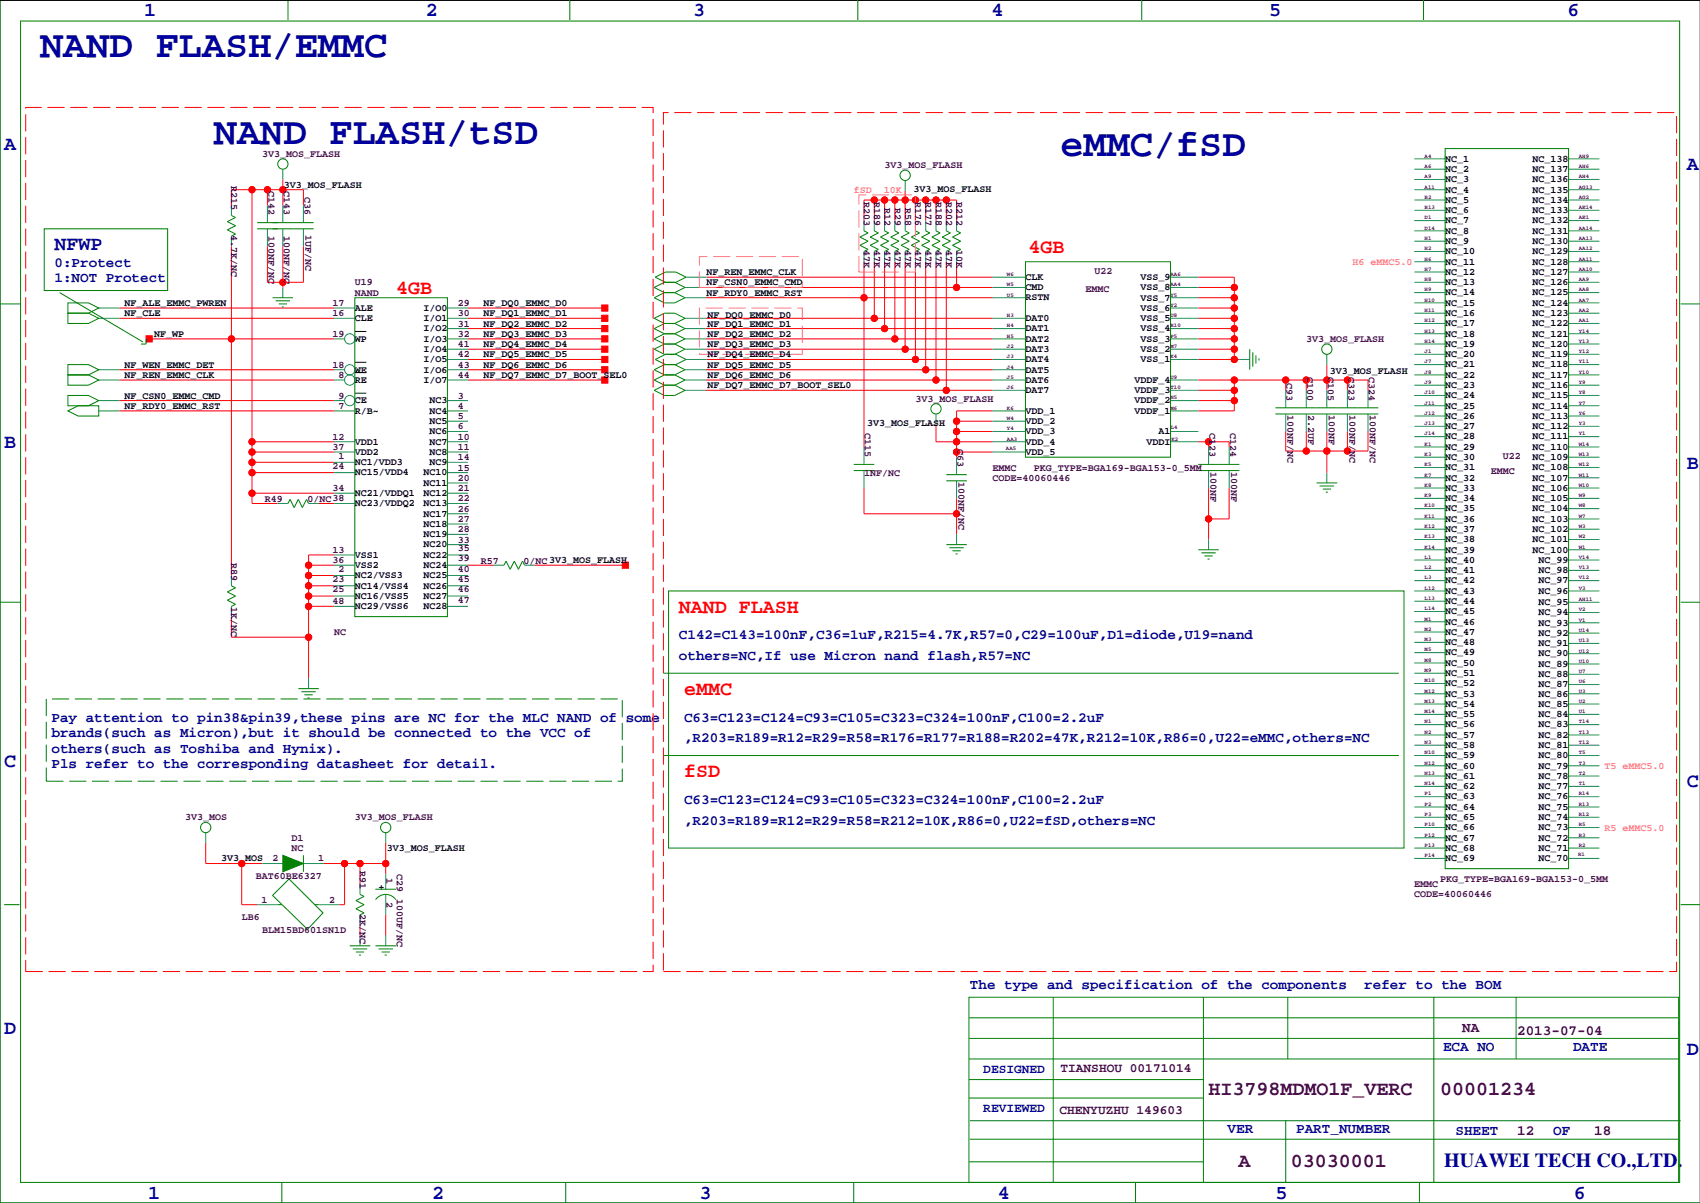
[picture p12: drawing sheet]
<svg xmlns="http://www.w3.org/2000/svg" width="420mm" height="297mm" viewBox="0 0 420 297" stroke-linecap="round" stroke-linejoin="round" font-family="sans-serif">
<path d="M419.9 .1h-419.9v296.9h419.9M87.6 97.1h2.9M87.6 92h2.9M87.6 89.5h2.9M87.6 81.8h2.9" fill="none" stroke="#000" stroke-width=".25"/>
<g fill="none" stroke="#f00" stroke-width=".25">
<path d="M57.1 50.7v-3.9h17.8v3.9M62.2 46.8v77.5h6.4M66 46.8v3.9M69.8 44.3v6.4M213.4 54.5v-5.1h22.8v5.1M215.9 49.4v5.1M218.4 49.4v5.1M221 49.4v5.1M223.5 47.1v7.4M226.1 49.4v5.1M228.6 49.4v5.1M231.1 49.4v5.1"/>
<path d="M233.7 49.4v5.1M29.5 78.6h53M29.5 76.1h53M57.1 60.8v81.3M66 60.8v8.9h8.9v-8.9M69.8 60.8v10.2M115.6 78.6h33.8M115.6 76.1h33.8M174.2 78.6h70.9M174.2 73.5h70.9M174.2 71h70.9M174.5 68.4h70.6"/>
<path d="M213.4 64.6v45.7M215.9 64.6v14M218.4 64.6v16.5M221 64.6v19.1M223.5 64.6v21.6M226.1 64.6v24.2M228.6 64.6v26.7M231.1 64.6v29.2M233.7 64.6v31.8M236.2 64.6v6.4M295.9 78.6h8.9M295.9 76.1h8.9"/>
<path d="M295.9 68.4h8.9v20.4M295.9 73.5h8.9M295.9 71h8.9M29.5 98.9h53M29.5 93.8h53M29.5 91.3h53M36.8 83.7h45.7M115.6 93.8h33.8M115.6 91.3h33.8M115.6 81.1h33.8M115.6 88.8h33.8M115.6 86.2h33.8"/>
<path d="M115.6 83.7h33.8M174.2 93.8h70.9M174.2 91.3h70.9M174.2 96.4h70.9M174.2 81.1h70.9M174.2 86.2h70.9M174.2 83.7h70.9M174.5 88.8h70.6M295.9 98.9h8.9M295.9 93.8h41.9v2.6M295.9 96.4h8.9M295.9 81.1h8.9"/>
<path d="M295.9 88.8h10.2M295.9 86.2h8.9M295.9 83.7h8.9M304.8 93.8v7.7h-8.9M317.5 93.8v2.6M322.6 93.8v2.6M327.7 90v6.4M332.7 93.8v2.6M29.5 101.5h53M62.2 109.1h20.3M62.2 111.6h20.3M62.2 116.7h20.3"/>
<path d="M62.2 114.2h20.3M231.1 104.8v4.3h14M236.2 104h8.9M236.2 106.5h8.9M236.2 111.6h8.9M245.1 101.5h-8.9v11.4M295.9 109.1h7.6v1.2M298.4 109.1v1.2M317.5 106.5v4.9h20.3v-4.9M322.6 106.5v4.9M327.7 106.5v10.2M332.7 106.5v4.9"/>
<path d="M62.2 121.8h20.3M76.2 139.6h6.3M78.7 124.3h3.8M82.5 137h-6.3v30.5M115.6 139.6h6.3M132.1 139.6h22.3M213.4 120.5v6.4h22.8M236.2 123v8.9M298.4 120.5v12.7M303.5 120.5v7.6h-5.1M57.1 152.3v5h19.1M76.2 142.1h6.3"/>
<path d="M76.2 144.6h6.3M76.2 147.2h6.3M76.2 149.7h6.3M50.8 208.1v5.1h14M59.7 213.2v10.2h3.8M80 213.2h15.2M85.1 213.2v10.2h-1.3M88.9 213.2v5.1M95.2 208.1v7.7M88.9 228.5v2.5M95.2 225.9v5.1"/>
<circle cx="62.2" cy="46.8" r=".76"/>
<circle cx="66" cy="46.8" r=".76"/>
<circle cx="69.9" cy="46.8" r=".76"/>
<circle cx="215.9" cy="49.4" r=".76"/>
<circle cx="218.4" cy="49.4" r=".76"/>
<circle cx="221" cy="49.4" r=".76"/>
<circle cx="223.5" cy="49.4" r=".76"/>
<circle cx="226.1" cy="49.4" r=".76"/>
<circle cx="228.6" cy="49.4" r=".76"/>
<circle cx="231.1" cy="49.4" r=".76"/>
<circle cx="233.7" cy="49.4" r=".76"/>
<circle cx="69.9" cy="69.7" r=".76"/>
<circle cx="213.4" cy="73.5" r=".76"/>
<circle cx="215.9" cy="78.6" r=".76"/>
<circle cx="236.2" cy="71" r=".76"/>
<circle cx="304.8" cy="71" r=".76"/>
<circle cx="304.8" cy="78.6" r=".76"/>
<circle cx="304.8" cy="73.5" r=".76"/>
<circle cx="304.8" cy="76.1" r=".76"/>
<circle cx="57.2" cy="83.7" r=".76"/>
<circle cx="218.4" cy="81.1" r=".76"/>
<circle cx="221" cy="83.7" r=".76"/>
<circle cx="223.5" cy="86.2" r=".76"/>
<circle cx="226.1" cy="88.8" r=".76"/>
<circle cx="228.6" cy="91.3" r=".76"/>
<circle cx="231.1" cy="93.8" r=".76"/>
<circle cx="233.7" cy="96.4" r=".76"/>
<circle cx="304.8" cy="83.7" r=".76"/>
<circle cx="304.8" cy="96.4" r=".76"/>
<circle cx="304.8" cy="86.2" r=".76"/>
<circle cx="304.8" cy="98.9" r=".76"/>
<circle cx="304.8" cy="88.8" r=".76"/>
<circle cx="304.8" cy="93.8" r=".76"/>
<circle cx="304.8" cy="81.1" r=".76"/>
<circle cx="317.5" cy="93.8" r=".76"/>
<circle cx="322.6" cy="93.8" r=".76"/>
<circle cx="327.7" cy="93.8" r=".76"/>
<circle cx="332.7" cy="93.8" r=".76"/>
<circle cx="62.2" cy="109.1" r=".76"/>
<circle cx="62.2" cy="111.6" r=".76"/>
<circle cx="62.2" cy="114.2" r=".76"/>
<circle cx="62.2" cy="116.7" r=".76"/>
<circle cx="236.2" cy="109.1" r=".76"/>
<circle cx="236.2" cy="104" r=".76"/>
<circle cx="236.2" cy="111.6" r=".76"/>
<circle cx="236.2" cy="106.5" r=".76"/>
<circle cx="298.5" cy="109.1" r=".76"/>
<circle cx="322.6" cy="111.4" r=".76"/>
<circle cx="327.7" cy="111.4" r=".76"/>
<circle cx="332.7" cy="111.4" r=".76"/>
<circle cx="62.2" cy="121.8" r=".76"/>
<circle cx="76.2" cy="139.6" r=".76"/>
<circle cx="236.2" cy="126.9" r=".76"/>
<circle cx="298.5" cy="128.1" r=".76"/>
<circle cx="76.2" cy="149.7" r=".76"/>
<circle cx="76.2" cy="157.3" r=".76"/>
<circle cx="76.2" cy="144.6" r=".76"/>
<circle cx="76.2" cy="147.2" r=".76"/>
<circle cx="76.2" cy="142.1" r=".76"/>
<circle cx="59.7" cy="213.2" r=".76"/>
<circle cx="85.1" cy="213.2" r=".76"/>
<circle cx="88.9" cy="213.2" r=".76"/>
<circle cx="95.3" cy="213.2" r=".76"/>
</g>
<g fill="#f00" stroke="#f00" stroke-width=".25">
<path d="M153.7 138.8h1.5v1.5h-1.5z" fill-rule="evenodd"/>
<path d="M148.6 75.3h1.5v1.5h-1.5z" fill-rule="evenodd"/>
<path d="M148.6 77.8h1.5v1.6h-1.5z" fill-rule="evenodd"/>
<path d="M148.6 80.4h1.5v1.5h-1.5z" fill-rule="evenodd"/>
<path d="M148.6 82.9h1.5v1.5h-1.5z" fill-rule="evenodd"/>
<path d="M148.6 85.5h1.5v1.5h-1.5z" fill-rule="evenodd"/>
<path d="M148.6 88h1.5v1.5h-1.5z" fill-rule="evenodd"/>
<path d="M36.1 82.9h1.5v1.5h-1.5z" fill-rule="evenodd"/>
<path d="M148.6 90.5h1.5v1.6h-1.5z" fill-rule="evenodd"/>
<path d="M148.6 93.1h1.5v1.5h-1.5z" fill-rule="evenodd"/>
<circle cx="76.2" cy="139.6" r=".76"/>
<circle cx="76.2" cy="142.1" r=".76"/>
<circle cx="76.2" cy="144.6" r=".76"/>
<circle cx="76.2" cy="147.2" r=".76"/>
<circle cx="76.2" cy="157.3" r=".76"/>
<circle cx="76.2" cy="149.7" r=".76"/>
<circle cx="298.5" cy="128.1" r=".76"/>
<circle cx="304.8" cy="98.9" r=".76"/>
<circle cx="304.8" cy="96.4" r=".76"/>
<circle cx="304.8" cy="93.8" r=".76"/>
<circle cx="317.5" cy="93.8" r=".76"/>
<circle cx="322.6" cy="93.8" r=".76"/>
<circle cx="327.7" cy="93.8" r=".76"/>
<circle cx="332.7" cy="93.8" r=".76"/>
<circle cx="298.5" cy="109.1" r=".76"/>
<circle cx="304.8" cy="71" r=".76"/>
<circle cx="304.8" cy="73.5" r=".76"/>
<circle cx="304.8" cy="76.1" r=".76"/>
<circle cx="304.8" cy="78.6" r=".76"/>
<circle cx="304.8" cy="81.1" r=".76"/>
<circle cx="304.8" cy="88.8" r=".76"/>
<circle cx="304.8" cy="86.2" r=".76"/>
<circle cx="304.8" cy="83.7" r=".76"/>
<circle cx="236.2" cy="71" r=".76"/>
<circle cx="236.2" cy="104" r=".76"/>
<circle cx="236.2" cy="106.5" r=".76"/>
<circle cx="236.2" cy="109.1" r=".76"/>
<circle cx="236.2" cy="111.6" r=".76"/>
<circle cx="233.7" cy="49.4" r=".76"/>
<circle cx="231.1" cy="49.4" r=".76"/>
<circle cx="228.6" cy="49.4" r=".76"/>
<circle cx="226.1" cy="49.4" r=".76"/>
<circle cx="215.9" cy="49.4" r=".76"/>
<circle cx="218.4" cy="49.4" r=".76"/>
<circle cx="221" cy="49.4" r=".76"/>
<circle cx="223.5" cy="49.4" r=".76"/>
<circle cx="221" cy="83.7" r=".76"/>
<circle cx="228.6" cy="91.3" r=".76"/>
<circle cx="223.5" cy="86.2" r=".76"/>
<circle cx="226.1" cy="88.8" r=".76"/>
<circle cx="215.9" cy="78.6" r=".76"/>
<circle cx="213.4" cy="73.5" r=".76"/>
<circle cx="69.9" cy="69.7" r=".76"/>
<circle cx="231.1" cy="93.8" r=".76"/>
<circle cx="236.2" cy="126.9" r=".76"/>
<circle cx="59.7" cy="213.2" r=".76"/>
<circle cx="95.3" cy="213.2" r=".76"/>
<circle cx="85.1" cy="213.2" r=".76"/>
<circle cx="88.9" cy="213.2" r=".76"/>
<circle cx="57.2" cy="83.7" r=".76"/>
<circle cx="69.9" cy="46.8" r=".76"/>
<circle cx="66" cy="46.8" r=".76"/>
<circle cx="62.2" cy="46.8" r=".76"/>
<circle cx="62.2" cy="109.1" r=".76"/>
<circle cx="62.2" cy="111.6" r=".76"/>
<circle cx="62.2" cy="114.2" r=".76"/>
<circle cx="62.2" cy="116.7" r=".76"/>
<circle cx="62.2" cy="121.8" r=".76"/>
<circle cx="218.4" cy="81.1" r=".76"/>
<circle cx="332.7" cy="111.4" r=".76"/>
<circle cx="327.7" cy="111.4" r=".76"/>
<circle cx="322.6" cy="111.4" r=".76"/>
<circle cx="233.7" cy="96.4" r=".76"/>
</g>
<g fill="none" stroke="#008080" stroke-width=".25">
<path d="M349.2 39.2h7.7M387.3 39.2h7.7M57.1 50.7v2.5M57.1 58.3v2.5M66 50.7v4.3M66 56.5v4.3M69.8 41.8v2.5M69.8 50.7v4.3M69.8 56.5v4.3M74.9 50.7v4.3M74.9 56.5v4.3M213.4 54.5v2.5"/>
<path d="M215.9 54.5v2.5M218.4 54.5v2.5M221 54.5v2.5M223.5 44.6v2.5M223.5 54.5v2.5M226.1 54.5v2.5M228.6 54.5v2.5M231.1 54.5v2.5M233.7 54.5v2.5M236.2 54.5v2.5M349.2 41.8h7.7M349.2 44.3h7.7"/>
<path d="M349.2 46.8h7.7M349.2 49.4h7.7M349.2 51.9h7.7M349.2 54.5h7.7M349.2 57h7.7M349.2 59.5h7.7M387.3 41.8h7.7M387.3 44.3h7.7M387.3 46.8h7.7M387.3 49.4h7.7M387.3 51.9h7.7M387.3 54.5h7.7"/>
<path d="M387.3 57h7.7M387.3 59.5h7.7M24.4 78.6h5.1M24.4 76.1h5.1M69.8 71v2.5M82.5 78.6h5.1M82.5 76.1h5.1M110.5 78.6h5.1M110.5 76.1h5.1M169.2 73.5h5M169.2 71h5M169.2 78.6h5"/>
<path d="M169.4 68.4h5.1M213.4 62.1v2.5M215.9 62.1v2.5M218.4 62.1v2.5M221 62.1v2.5M223.5 62.1v2.5M226.1 62.1v2.5M228.6 62.1v2.5M231.1 62.1v2.5M233.7 62.1v2.5M236.2 62.1v2.5M245.1 73.5h8.1"/>
<path d="M245.1 71h8.1M245.1 68.4h8.1M245.1 78.6h8.1M289.1 73.5h6.8M289.1 71h6.8M289.1 68.4h6.8M289.1 78.6h6.8M289.1 76.1h6.8M349.2 62.1h7.7M349.2 64.6h7.7M349.2 67.2h7.7M349.2 69.7h7.7"/>
<path d="M349.2 72.2h7.7M349.2 74.8h7.7M349.2 77.3h7.7M349.2 79.9h7.7M387.3 62.1h7.7M387.3 64.6h7.7M387.3 67.2h7.7M387.3 69.7h7.7M387.3 72.2h7.7M387.3 74.8h7.7M387.3 77.3h7.7M387.3 79.9h7.7"/>
<path d="M24.4 93.8h5.1M24.4 91.3h5.1M24.4 98.9h5.1M82.5 93.8h2.6M82.5 91.3h2.6M82.5 83.7h2.6M82.5 98.9h2.6M110.5 93.8h5.1M110.5 88.8h5.1M110.5 91.3h5.1M110.5 86.2h5.1M110.5 83.7h5.1"/>
<path d="M110.5 81.1h5.1M110.5 98.9h5.1M169.2 96.4h5M169.2 93.8h5M169.2 91.3h5M169.2 86.2h5M169.2 83.7h5M169.2 81.1h5M169.4 88.8h5.1M245.1 96.4h8.1M245.1 93.8h8.1M245.1 88.8h8.1"/>
<path d="M245.1 91.3h8.1M245.1 86.2h8.1M245.1 83.7h8.1M245.1 81.1h8.1M289.1 96.4h6.8M289.1 93.8h6.8M289.1 88.8h6.8M289.1 86.2h6.8M289.1 83.7h6.8M289.1 81.1h6.8M289.1 98.9h6.8M306.1 88.8h2.5"/>
<path d="M317.5 96.4v4.3M322.6 96.4v4.3M327.7 87.5v2.5M327.7 96.4v4.3M332.7 96.4v4.3M337.8 96.4v4.3M349.2 82.4h7.7M349.2 84.9h7.7M349.2 87.5h7.7M349.2 90h7.7M349.2 92.6h7.7M349.2 95.1h7.7"/>
<path d="M349.2 97.6h7.7M387.3 82.4h7.7M387.3 84.9h7.7M387.3 87.5h7.7M387.3 90h7.7M387.3 92.6h7.7M387.3 95.1h7.7M387.3 97.6h7.7M24.4 101.5h5.1M82.5 101.5h5.1M82.5 111.6h5.1M82.5 109.1h5.1"/>
<path d="M82.5 116.7h5.1M82.5 114.2h5.1M110.5 101.5h5.1M110.5 111.6h5.1M110.5 109.1h5.1M110.5 119.2h5.1M110.5 116.7h5.1M110.5 114.2h5.1M110.5 106.5h5.1M110.5 104h5.1M213.4 110.3v4.4M213.4 116.2v4.3"/>
<path d="M231.1 102.2v2.6M236.2 112.9v4.3M236.2 118.7v4.3M245.1 101.5h8.1M245.1 111.6h8.1M245.1 109.1h8.1M245.1 106.5h8.1M245.1 104h8.1M289.1 101.5h6.8M289.1 109.1h6.8M289.1 106.5h6.8M298.4 110.3v4.4"/>
<path d="M298.4 116.2v4.3M303.5 110.3v4.4M303.5 116.2v4.3M317.5 102.2v4.3M322.6 102.2v4.3M327.7 102.2v4.3M327.7 116.7v2.5M332.7 102.2v4.3M337.8 102.2v4.3M349.2 100.2h7.7M349.2 102.7h7.7M349.2 105.3h7.7"/>
<path d="M349.2 107.8h7.7M349.2 110.3h7.7M349.2 112.9h7.7M349.2 115.4h7.7M349.2 118h7.7M387.3 100.2h7.7M387.3 102.7h7.7M387.3 105.3h7.7M387.3 107.8h7.7M387.3 110.3h7.7M387.3 112.9h7.7M387.3 115.4h7.7"/>
<path d="M387.3 118h7.7M68.6 124.3h2.5M76.2 124.3h2.5M82.5 124.3h5.1M82.5 139.6h5.1M82.5 137h5.1M82.5 121.8h5.1M110.5 124.3h5.1M110.5 139.6h5.1M110.5 137h5.1M110.5 134.5h5.1M110.5 131.9h5.1"/>
<path d="M110.5 129.4h5.1M110.5 126.9h5.1M110.5 121.8h5.1M121.9 139.6h2.6M129.5 139.6h2.6M236.2 131.9v2.6M298.4 133.2v2.5M349.2 120.5h7.7M349.2 123h7.7M349.2 125.6h7.7M349.2 128.1h7.7M349.2 130.7h7.7"/>
<path d="M349.2 133.2h7.7M349.2 135.7h7.7M349.2 138.3h7.7M387.3 120.5h7.7M387.3 123h7.7M387.3 125.6h7.7M387.3 128.1h7.7M387.3 130.7h7.7M387.3 133.2h7.7M387.3 135.7h7.7M387.3 138.3h7.7M57.1 142.1v2.5"/>
<path d="M57.1 149.7v2.6M82.5 149.7h5.1M82.5 144.6h5.1M82.5 147.2h5.1M82.5 142.1h5.1M110.5 149.7h5.1M110.5 144.6h5.1M110.5 147.2h5.1M110.5 142.1h5.1M349.2 140.8h7.7M349.2 143.4h7.7M349.2 145.9h7.7"/>
<path d="M349.2 148.4h7.7M349.2 151h7.7M349.2 153.5h7.7M349.2 156.1h7.7M349.2 158.6h7.7M387.3 140.8h7.7M387.3 143.4h7.7M387.3 145.9h7.7M387.3 158.9h7.7M387.3 156.3h7.7M387.3 153.8h7.7M387.3 151.2h7.7"/>
<path d="M387.3 148.7h7.7M76.2 167.5v2.5M349.2 161.1h7.7M349.2 163.7h7.7M349.2 166.2h7.7M349.2 168.8h7.7M349.2 171.3h7.7M349.2 173.8h7.7M349.2 176.4h7.7M349.2 178.9h7.7M387.3 171.3h7.7M387.3 173.8h7.7"/>
<path d="M387.3 176.4h7.7M387.3 178.9h7.7M387.3 169h7.7M387.3 166.5h7.7M387.3 163.9h7.7M387.3 161.4h7.7M349.2 181.5h7.7M349.2 184h7.7M349.2 186.5h7.7M349.2 189.1h7.7M349.2 191.6h7.7M349.2 194.2h7.7"/>
<path d="M349.2 196.7h7.7M349.2 199.2h7.7M387.3 181.5h7.7M387.3 184h7.7M387.3 186.5h7.7M387.3 189.1h7.7M387.3 191.6h7.7M387.3 194.2h7.7M387.3 196.7h7.7M387.3 199.2h7.7M50.8 205.6v2.5M64.8 213.2h5"/>
<path d="M74.9 213.2h5.1M88.9 218.3v2.5M95.2 205.6v2.5M95.2 215.8v3.8M349.2 201.8h7.7M349.2 204.3h7.7M349.2 206.9h7.7M349.2 209.4h7.7M349.2 211.9h7.7M387.3 201.8h7.7M387.3 204.3h7.7M387.3 206.9h7.7"/>
<path d="M387.3 209.4h7.7M387.3 211.9h7.7M63.5 223.4h5.1M78.7 223.4h5.1M88.9 225.9v2.6M88.9 231v2.5M95.2 220.8v5.1M95.2 231v2.5"/>
<circle cx="86.4" cy="98.9" r="1.27"/>
<circle cx="86.4" cy="83.7" r="1.27"/>
<circle cx="86.4" cy="91.3" r="1.27"/>
<circle cx="86.4" cy="93.8" r="1.27"/>
</g>
<g fill="none" stroke="#008000" stroke-width=".25">
<path d="M0 -.1v297.1h419.9M71.1 0v4.9M140.7 0v4.9M211.8 0v4.9M281.9 0v4.9M351.5 0v4.9M5.1 5.2h409.7v286.8h-409.7zM356.9 36.7h30.4v177.8h-30.4zM10.9 56.5h30.5v15.2h-30.5zM57.1 53.2l1.1 .5-2.1 1 2.1 1-2.1 1.1 2.1 1-1.1 .5M63.5 55h14M63.5 56.5h14"/>
<path d="M213.4 57l1 .5-2.1 1 2.1 1-2.1 1.1 2.1 1-1 .5M215.9 57l1 .5-2 1 2 1-2 1.1 2 1-1 .5M218.4 57l1.1 .5-2.1 1 2.1 1-2.1 1.1 2.1 1-1.1 .5M221 57l1 .5-2 1 2 1-2 1.1 2 1-1 .5M223.5 57l1 .5-2 1 2 1-2 1.1 2 1-1 .5M226.1 57l1 .5-2.1 1 2.1 1-2.1 1.1 2.1 1-1 .5M228.6 57l1 .5-2 1 2 1-2 1.1 2 1-1 .5M231.1 57l1.1 .5-2.1 1 2.1 1-2.1 1.1 2.1 1-1.1 .5M233.7 57l1 .5-2 1 2 1-2 1.1 2 1-1 .5M236.2 57l1 .5-2 1 2 1-2 1.1 2 1-1 .5M0 75h5.1M14.7 72.2l20.6 12.2"/>
<path d="M16.8 74.8h5l2.6 1.3-2.6 1.2h-5zM16.8 77.3h5l2.6 1.3-2.6 1.3h-5zM67.3 73.5h5.1M68.1 74.3h3.5M68.8 75h2.1M69.6 75.8h.5M87.6 73.5h22.9v78.8h-22.9zM164.1 72.2l-2.6 1.3 2.6 1.3h2.5l2.6-1.3-2.6-1.3M164.1 72.2h2.5M164.1 79.9l-2.6 1.2 2.6 1.3M164.1 79.9h2.5M164.1 79.9l-2.6-1.3 2.6-1.3h2.5l2.6 1.3-2.6 1.3"/>
<path d="M164.3 69.7l-2.5-1.3 2.5-1.2h2.6l2.5 1.2-2.5 1.3h-2.8l-2.6 1.3 2.6 1.2M166.6 69.7l2.6 1.3-2.6 1.2M166.6 79.9l2.6 1.2-2.6 1.3M253.2 64.6h35.9v48.3h-35.9zM415 75h4.9M16.8 90h5l2.6 1.3-2.6 1.3h-5zM16.8 92.6h5l2.6 1.2-2.6 1.3h-5zM16.8 97.6h5l2.6 1.3-2.6 1.3h-5zM36.1 83.7v1.2h-1.3M164.1 95.1l-2.6 1.3 2.6 1.2h2.5l2.6-1.2-2.6-1.3M164.1 95.1h2.5M164.1 92.6l-2.6 1.2 2.6 1.3"/>
<path d="M164.1 92.6h2.5M164.1 84.9l-2.6 1.3 2.6 1.3h2.8l2.5 1.3-2.5 1.2h-2.8l-2.6 1.3 2.6 1.3M164.1 84.9h2.5M164.1 82.4l-2.6 1.3 2.6 1.2M164.1 82.4h2.5M164.3 87.5l-2.5 1.3 2.5 1.2M166.6 92.6l2.6 1.2-2.6 1.3M166.6 90l2.6 1.3-2.6 1.3M166.6 84.9l2.6 1.3-2.6 1.3M166.6 82.4l2.6 1.3-2.6 1.2M308.6 86.2v5.1M309.4 87v3.5"/>
<path d="M310.1 87.7v2.1M310.9 88.5v.5M16.8 101.5l2.5-1.3h5.1v2.5h-5.1zM210.8 114.7h5.1M210.8 116.2h5.1M233.7 117.2h5.1M233.7 118.7h5.1M295.9 114.7h10.2M295.9 116.2h10.2M315 100.7h25.4M315 102.2h25.4M325.1 119.2h5.1"/>
<path d="M71.1 124.3l.5-1 1 2 1.1-2 1 2 1-2 .5 1M124.5 139.6l.5-1.1 1 2.1 1-2.1 1 2.1 1-2.1 .5 1.1M233.7 134.5h5.1M234.4 135.2h3.6M235.2 136h2M236 136.8h.5M295.9 135.7h5.1M296.7 136.5h3.5M297.4 137.3h2.1M298.2 138h.5M325.9 120h3.5M326.6 120.8h2.1"/>
<path d="M327.4 121.5h.5M0 148.7h5.1M57.1 144.6l1.1 .5-2.1 1.1 2.1 1-2.1 1 2.1 1-1.1 .5M165.1 145.9h181.6v63.5h-181.6zM415 148.7h4.9M73.7 170h5M74.4 170.8h3.6M75.2 171.6h2M75.9 172.3h.6M163.8 166.2h181.6M163.8 186.5h181.6M71.4 217l8.4 8.4-3.9 4.1-8.6-8.4z"/>
<path d="M74.9 211.2v4.1M92.7 219.6h5.1M1 223.4h3.8M68.6 223.4h1M77.7 223.4h1M86.4 233.5h5M87.1 234.3h3.6M87.9 235.1h2M88.6 235.8h.6M88.9 220.8l1 .5-2 1.1 2 1-2 1 2 1-1 .5M92.7 233.5h5.1M92.8 222.1a3 3 0 0 1 4.9 0"/>
<path d="M93.5 234.3h3.5M94.2 235.1h2.1M95 235.8h.5M415 223.4h4.9M239.3 246.2h175.2v45.8h-175.2zM239.3 251.3h175.2M239.3 256.4h175.2M260.1 246.2v45.8M297.2 246.2v45.8M318 246.2v15.3M354.1 246.2v45.8M374.4 246.2v15.3"/>
<path d="M239.3 266.6h57.9M239.3 261.5h175.2M239.3 271.1h57.9M239.5 276.7h175.5M317.5 276.7v15.3M69.6 292v5M139.7 292v5M210.8 292v5M239.3 286.9h57.9M239.5 281.3h175M280.4 292v5M350.5 292v5"/>
<path d="M383.5 287.4h.1"/>
<circle cx="69.8" cy="40.5" r="1.27"/>
<circle cx="223.5" cy="43.3" r="1.27"/>
<circle cx="327.7" cy="86.2" r="1.27"/>
<circle cx="231.1" cy="101" r="1.27"/>
<circle cx="50.8" cy="204.3" r="1.27"/>
<circle cx="95.2" cy="204.3" r="1.27"/>
</g>
<path d="M69.8 211.2l5.1 2-5.1 2.1z" fill-rule="evenodd" fill="#008000" stroke="#008000" stroke-width=".25"/>
<path d="M212.1 48.1h14v19.1h-14zM172.7 63.4h25.4v7.6h-25.4zM172.7 76.1h25.4v11.4h-25.4z" fill="none" stroke="#f0f" stroke-width=".25" stroke-dasharray="4.2 1.4" stroke-linecap="butt"/>
<path d="M11.4 172.6h142.3v20.3h-142.3z" fill="none" stroke="#008000" stroke-width=".25" stroke-dasharray="4.2 1.4" stroke-linecap="butt"/>
<path d="M6.3 26.5h155v213.4h-155zM163.8 27.8h250.2v212.1h-250.2z" fill="none" stroke="#f00" stroke-width=".25" stroke-dasharray="4.2 1.4" stroke-linecap="butt"/>
<g font-size="9.5" fill="#0000a0">
<text x="9.9" y="14.2">NAND FLASH/EMMC</text>
<text x="52.8" y="35.5">NAND FLASH/tSD</text>
<text x="261.9" y="38.6">eMMC/fSD</text>
</g>
<g font-size="4.9" fill="#0000a0">
<text x="35.6" y="3.9">1</text>
<text x="105.2" y="3.9">2</text>
<text x="171.2" y="3.9">3</text>
<text x="244.9" y="3.9">4</text>
<text x="313.4" y="3.9">5</text>
<text x="387.1" y="3.9">6</text>
<text x="1" y="36.9">A</text>
<text x="416.6" y="42">A</text>
<text x="13.5" y="61.8">NFWP</text>
<text x="1" y="110.6">B</text>
<text x="416.6" y="115.7">B</text>
<text x="1" y="189.3">C</text>
<text x="416.6" y="194.4">C</text>
<text x="1" y="255.4">D</text>
<text x="416.6" y="260.5">D</text>
<text x="356.6" y="288">HUAWEI TECH CO.,LTD.</text>
<text x="36.6" y="296">1</text>
<text x="106.7" y="296">2</text>
<text x="172.7" y="296">3</text>
<text x="246.4" y="296">4</text>
<text x="315" y="296">5</text>
<text x="388.6" y="296">6</text>
</g>
<g font-size="4.9" fill="#f00">
<text x="254" y="62.3">4GB</text>
<text x="97.8" y="72.5">4GB</text>
<text x="167.6" y="151.2">NAND FLASH</text>
<text x="168.9" y="171.6">eMMC</text>
<text x="168.9" y="191.9">fSD</text>
</g>
<g font-size="4.9" fill="#400040">
<text x="298.5" y="270.5">HI3798MDMO1F_VERC</text>
<text x="355.6" y="270.5">00001234</text>
<text x="305.9" y="288.3">A</text>
<text x="318.8" y="288.3">03030001</text>
</g>
<g font-size="3.5" fill="#0000a0">
<text x="13.5" y="65.9">0:Protect</text>
<text x="13.5" y="69.7">1:NOT Protect</text>
<text x="167.6" y="157.9">C142=C143=100nF,C36=1uF,R215=4.7K,R57=0,C29=100uF,D1=diode,U19=nand</text>
<text x="167.6" y="163">others=NC,If use Micron nand flash,R57=NC</text>
<text x="12.7" y="178.2">Pay attention to pin38&amp;pin39,these pins are NC for the MLC NAND of some</text>
<text x="168.9" y="178.2">C63=C123=C124=C93=C105=C323=C324=100nF,C100=2.2uF</text>
<text x="12.7" y="185.8">others(such as Toshiba and Hynix).</text>
<text x="12.7" y="182">brands(such as Micron),but it should be connected to the VCC of</text>
<text x="168.9" y="183.3">,R203=R189=R12=R29=R58=R176=R177=R188=R202=47K,R212=10K,R86=0,U22=eMMC,others=NC</text>
<text x="12.7" y="189.6">Pls refer to the corresponding datasheet for detail.</text>
<text x="168.9" y="198.5">C63=C123=C124=C93=C105=C323=C324=100nF,C100=2.2uF</text>
<text x="168.9" y="203.6">,R203=R189=R12=R29=R58=R212=10K,R86=0,U22=fSD,others=NC</text>
<text x="239.5" y="244.2">The type and specification of the components</text>
<text x="336.9" y="244.2">refer to the BOM</text>
<text x="356.4" y="259.4">ECA NO</text>
<text x="388.5" y="259.4">DATE</text>
<text x="303.1" y="279.7">VER</text>
<text x="320.1" y="279.7">PART_NUMBER</text>
<text x="359.4" y="280.3">SHEET</text>
<text x="383.5" y="280.3">OF</text>
</g>
<g font-size="3.5" fill="#400040">
<text x="361.1" y="254.9">NA</text>
<text x="374.6" y="255.7">2013-07-04</text>
<text x="374.6" y="280.3">12</text>
<text x="393.7" y="280.3">18</text>
</g>
<g font-size="3.2" fill="#0000a0">
<text x="242.8" y="264.9">DESIGNED</text>
<text x="242.8" y="274.5">REVIEWED</text>
</g>
<g font-size="3.2" fill="#400040">
<text x="261.9" y="264.7">TIANSHOU 00171014</text>
<text x="261.6" y="275.1">CHENYUZHU 149603</text>
</g>
<g font-size="2.5" fill="#400040">
<text x="64.8" y="38.7">3V3_MOS_FLASH</text>
<text x="218.4" y="41.5">3V3_MOS_FLASH</text>
<text x="57.1" y="46" transform="rotate(90 57.1 46)">R215</text>
<text x="66.3" y="47.3" transform="rotate(90 66.3 47.3)">C142</text>
<text x="70.1" y="47.3" transform="rotate(90 70.1 47.3)">C143</text>
<text x="75.2" y="48.8" transform="rotate(90 75.2 48.8)">C36</text>
<text x="213.3" y="49.8" transform="rotate(90 213.3 49.8)">R203</text>
<text x="215.9" y="49.8" transform="rotate(90 215.9 49.8)">R189</text>
<text x="218.4" y="51.3" transform="rotate(90 218.4 51.3)">R12</text>
<text x="221" y="51.3" transform="rotate(90 221 51.3)">R29</text>
<text x="223.5" y="51.3" transform="rotate(90 223.5 51.3)">R58</text>
<text x="226" y="49.8" transform="rotate(90 226 49.8)">R176</text>
<text x="228.6" y="49.8" transform="rotate(90 228.6 49.8)">R177</text>
<text x="231.1" y="49.8" transform="rotate(90 231.1 49.8)">R188</text>
<text x="233.7" y="49.8" transform="rotate(90 233.7 49.8)">R202</text>
<text x="236.2" y="49.8" transform="rotate(90 236.2 49.8)">R212</text>
<text x="57.1" y="58" transform="rotate(90 57.1 58)">4.7K/NC</text>
<text x="66.3" y="58.3" transform="rotate(90 66.3 58.3)">100NF/NC</text>
<text x="70.1" y="58.3" transform="rotate(90 70.1 58.3)">100NF/NC</text>
<text x="75.4" y="58" transform="rotate(90 75.4 58)">1UF/NC</text>
<text x="213.3" y="61.8" transform="rotate(90 213.3 61.8)">47K</text>
<text x="215.9" y="61.8" transform="rotate(90 215.9 61.8)">47K</text>
<text x="218.4" y="61.8" transform="rotate(90 218.4 61.8)">47K</text>
<text x="221" y="61.8" transform="rotate(90 221 61.8)">47K</text>
<text x="223.5" y="61.8" transform="rotate(90 223.5 61.8)">47K</text>
<text x="226" y="61.8" transform="rotate(90 226 61.8)">47K</text>
<text x="228.6" y="61.8" transform="rotate(90 228.6 61.8)">47K</text>
<text x="231.1" y="61.8" transform="rotate(90 231.1 61.8)">47K</text>
<text x="233.7" y="61.8" transform="rotate(90 233.7 61.8)">47K</text>
<text x="236.2" y="61.8" transform="rotate(90 236.2 61.8)">10K</text>
<text x="87.6" y="70.5">U19</text>
<text x="270.3" y="67.7">U22</text>
<text x="82.1" y="75.6">17</text>
<text x="87.6" y="73">NAND</text>
<text x="113" y="75.6">29</text>
<text x="268.1" y="72.2">EMMC</text>
<text x="82.1" y="78.1">16</text>
<text x="82.1" y="83.2">19</text>
<text x="113" y="83.2">32</text>
<text x="113" y="80.6">31</text>
<text x="113" y="78.1">30</text>
<text x="113" y="88.3">42</text>
<text x="113" y="85.7">41</text>
<text x="322.6" y="84.4">3V3_MOS_FLASH</text>
<text x="82.1" y="90.8">18</text>
<text x="83.6" y="93.3">8</text>
<text x="113" y="93.3">44</text>
<text x="113" y="90.8">43</text>
<text x="317.7" y="94.5" transform="rotate(90 317.7 94.5)">C93</text>
<text x="322.8" y="93" transform="rotate(90 322.8 93)">C100</text>
<text x="327.9" y="93" transform="rotate(90 327.9 93)">C105</text>
<text x="333" y="93" transform="rotate(90 333 93)">C323</text>
<text x="338" y="93" transform="rotate(90 338 93)">C324</text>
<text x="83.6" y="101">7</text>
<text x="83.6" y="98.4">9</text>
<text x="113" y="101">4</text>
<text x="113" y="98.4">3</text>
<text x="226.1" y="99.2">3V3_MOS_FLASH</text>
<text x="113" y="106">6</text>
<text x="113" y="103.5">5</text>
<text x="213.6" y="107" transform="rotate(90 213.6 107)">C115</text>
<text x="298.7" y="107" transform="rotate(90 298.7 107)">C123</text>
<text x="303.8" y="107" transform="rotate(90 303.8 107)">C124</text>
<text x="318" y="102.5" transform="rotate(90 318 102.5)">100NF/NC</text>
<text x="323.1" y="102.5" transform="rotate(90 323.1 102.5)">2.2UF</text>
<text x="328.1" y="102.5" transform="rotate(90 328.1 102.5)">100NF</text>
<text x="333.2" y="102.5" transform="rotate(90 333.2 102.5)">100NF/NC</text>
<text x="338.3" y="102.5" transform="rotate(90 338.3 102.5)">100NF/NC</text>
<text x="82.1" y="111.1">37</text>
<text x="82.1" y="108.6">12</text>
<text x="83.6" y="113.2">1</text>
<text x="113" y="113.7">14</text>
<text x="113" y="111.1">11</text>
<text x="113" y="108.6">10</text>
<text x="236.4" y="111" transform="rotate(90 236.4 111)">C63</text>
<text x="371.1" y="113.4">U22</text>
<text x="82.1" y="115.8">24</text>
<text x="113" y="118.7">20</text>
<text x="113" y="116.2">15</text>
<text x="213.4" y="117.5">1NF/NC</text>
<text x="236.7" y="119" transform="rotate(90 236.7 119)">100NF/NC</text>
<text x="245.1" y="118.7">CODE=40060446</text>
<text x="245.1" y="116.2">EMMC</text>
<text x="255.3" y="116.2">PKG_TYPE=BGA169-BGA153-0_5MM</text>
<text x="298.9" y="116.4" transform="rotate(90 298.9 116.4)">100NF</text>
<text x="304" y="116.4" transform="rotate(90 304 116.4)">100NF</text>
<text x="368.1" y="117.1">EMMC</text>
<text x="65.4" y="124.1">R49</text>
<text x="75.9" y="124.1">0/NC38</text>
<text x="82.1" y="121.3">34</text>
<text x="113" y="123.8">22</text>
<text x="113" y="121.3">21</text>
<text x="113" y="131.4">28</text>
<text x="113" y="128.9">27</text>
<text x="113" y="126.4">26</text>
<text x="82.1" y="136.5">13</text>
<text x="113" y="134">33</text>
<text x="113" y="136.1">35</text>
<text x="57.1" y="138.9" transform="rotate(90 57.1 138.9)">R89</text>
<text x="82.1" y="139.1">36</text>
<text x="82.1" y="143.7">23</text>
<text x="83.6" y="141.2">2</text>
<text x="113" y="138.6">39</text>
<text x="113" y="141.2">40</text>
<text x="113" y="143.7">45</text>
<text x="118.7" y="139.3">R57</text>
<text x="129.3" y="139.3">0/NC 3V3_MOS_FLASH</text>
<text x="57.1" y="150" transform="rotate(90 57.1 150)">1K/NC</text>
<text x="82.1" y="149.2">48</text>
<text x="82.1" y="146.3">25</text>
<text x="113" y="146.3">46</text>
<text x="113" y="148.8">47</text>
<text x="82.5" y="156.8">NC</text>
<text x="45.7" y="202.6">3V3_MOS</text>
<text x="87.6" y="202.6">3V3_MOS_FLASH</text>
<text x="72" y="207.6">D1</text>
<text x="67.3" y="212.7">2</text>
<text x="72" y="210.2">NC</text>
<text x="78.5" y="212.7">1</text>
<text x="88.9" y="215.1" transform="rotate(90 88.9 215.1)">R91</text>
<text x="98" y="215.8" transform="rotate(90 98 215.8)">C29</text>
<text x="63.2" y="217">BAT60BE6327</text>
<text x="95.5" y="216.8" transform="rotate(90 95.5 216.8)">1</text>
<text x="98" y="221.9" transform="rotate(90 98 221.9)">100UF/NC</text>
<text x="349.3" y="221.6">CODE=40060446</text>
<text x="349.3" y="219.1">EMMC</text>
<text x="355.6" y="217.8">PKG_TYPE=BGA169-BGA153-0_5MM</text>
<text x="59.7" y="227.2">LB6</text>
<text x="64.6" y="222.9">1</text>
<text x="81.3" y="222.9">2</text>
<text x="88.9" y="225.7" transform="rotate(90 88.9 225.7)">2K/NC</text>
<text x="95.5" y="222.6" transform="rotate(90 95.5 222.6)">2</text>
<text x="64.8" y="230.5">BLM15BD601SN1D</text>
</g>
<g font-size="2.5">
<text x="356.9" y="39.9">NC_1</text>
<text x="378.5" y="39.9">NC_138</text>
<text x="70.1" y="46.3">3V3_MOS_FLASH</text>
<text x="225.6" y="47.4">3V3_MOS_FLASH</text>
<text x="356.9" y="42.5">NC_2</text>
<text x="356.9" y="45">NC_3</text>
<text x="356.9" y="47.5">NC_4</text>
<text x="378.5" y="47.5">NC_135</text>
<text x="378.5" y="45">NC_136</text>
<text x="378.5" y="42.5">NC_137</text>
<text x="356.9" y="50.1">NC_5</text>
<text x="356.9" y="52.6">NC_6</text>
<text x="378.5" y="52.6">NC_133</text>
<text x="378.5" y="50.1">NC_134</text>
<text x="356.9" y="55.2">NC_7</text>
<text x="356.9" y="57.7">NC_8</text>
<text x="378.5" y="57.7">NC_131</text>
<text x="378.5" y="55.2">NC_132</text>
<text x="356.9" y="60.2">NC_9</text>
<text x="356.9" y="62.8">NC_10</text>
<text x="356.9" y="65.3">NC_11</text>
<text x="378.5" y="65.3">NC_128</text>
<text x="378.5" y="62.8">NC_129</text>
<text x="378.5" y="60.2">NC_130</text>
<text x="174.5" y="67.9">NF_REN_EMMC_CLK</text>
<text x="174.5" y="70.5">NF_CSN0_EMMC_CMD</text>
<text x="253.2" y="69.1">CLK</text>
<text x="253.2" y="71.7">CMD</text>
<text x="281.6" y="71.7">VSS_8</text>
<text x="281.6" y="69.1">VSS_9</text>
<text x="356.9" y="67.9">NC_12</text>
<text x="356.9" y="70.4">NC_13</text>
<text x="378.5" y="70.4">NC_126</text>
<text x="378.5" y="67.9">NC_127</text>
<text x="30.7" y="75.6">NF_ALE_EMMC_PWREN</text>
<text x="87.6" y="76.8">ALE</text>
<text x="104.6" y="76.8">I/O0</text>
<text x="119.4" y="75.6">NF_DQ0_EMMC_D0</text>
<text x="174.5" y="73">NF_RDY0_EMMC_RST</text>
<text x="253.2" y="74">RSTN</text>
<text x="281.6" y="76.8">VSS_6</text>
<text x="281.6" y="74.2">VSS_7</text>
<text x="356.9" y="72.9">NC_14</text>
<text x="356.9" y="75.5">NC_15</text>
<text x="378.5" y="75.5">NC_124</text>
<text x="378.5" y="72.9">NC_125</text>
<text x="30.7" y="78.1">NF_CLE</text>
<text x="38.1" y="83.2">NF_WP</text>
<text x="87.6" y="79.3">CLE</text>
<text x="104.6" y="81.8">I/O2</text>
<text x="104.6" y="79.3">I/O1</text>
<text x="119.4" y="83.2">NF_DQ3_EMMC_D3</text>
<text x="119.4" y="80.6">NF_DQ2_EMMC_D2</text>
<text x="119.4" y="78.1">NF_DQ1_EMMC_D1</text>
<text x="174.8" y="80.6">NF_DQ1_EMMC_D1</text>
<text x="174.8" y="78.6">NF_DQ0_EMMC_D0</text>
<text x="174.8" y="83.2">NF_DQ2_EMMC_D2</text>
<text x="253.2" y="79.3">DAT0</text>
<text x="253.2" y="81.8">DAT1</text>
<text x="281.6" y="81.8">VSS_4</text>
<text x="281.6" y="79.3">VSS_5</text>
<text x="356.9" y="78">NC_16</text>
<text x="356.9" y="80.6">NC_17</text>
<text x="356.9" y="83.1">NC_18</text>
<text x="378.5" y="83.1">NC_121</text>
<text x="378.5" y="80.6">NC_122</text>
<text x="378.5" y="78">NC_123</text>
<text x="87.6" y="84.4">WP</text>
<text x="104.6" y="89.5">I/O5</text>
<text x="104.6" y="86.9">I/O4</text>
<text x="104.6" y="84.4">I/O3</text>
<text x="119.4" y="88.3">NF_DQ5_EMMC_D5</text>
<text x="119.4" y="85.7">NF_DQ4_EMMC_D4</text>
<text x="174.8" y="88.3">NF_DQ4_EMMC_D4</text>
<text x="174.8" y="85.7">NF_DQ3_EMMC_D3</text>
<text x="253.2" y="84.4">DAT2</text>
<text x="253.2" y="86.9">DAT3</text>
<text x="253.2" y="89.5">DAT4</text>
<text x="281.6" y="86.9">VSS_2</text>
<text x="281.6" y="84.4">VSS_3</text>
<text x="281.6" y="89.5">VSS_1</text>
<text x="356.9" y="85.6">NC_19</text>
<text x="356.9" y="88.2">NC_20</text>
<text x="378.5" y="88.2">NC_119</text>
<text x="378.5" y="85.6">NC_120</text>
<text x="30.7" y="90.8">NF_WEN_EMMC_DET</text>
<text x="30.7" y="93.3">NF_REN_EMMC_CLK</text>
<text x="87.6" y="94.5">RE</text>
<text x="87.6" y="92">WE</text>
<text x="104.6" y="94.5">I/O7</text>
<text x="104.6" y="92">I/O6</text>
<text x="119.4" y="93.3">NF_DQ7_EMMC_D7_BOOT_SEL0</text>
<text x="119.4" y="90.8">NF_DQ6_EMMC_D6</text>
<text x="174.8" y="95.9">NF_DQ7_EMMC_D7_BOOT_SEL0</text>
<text x="174.8" y="93.3">NF_DQ6_EMMC_D6</text>
<text x="174.8" y="90.8">NF_DQ5_EMMC_D5</text>
<text x="253.2" y="92">DAT5</text>
<text x="253.2" y="94.5">DAT6</text>
<text x="280.2" y="94.5">VDDF_4</text>
<text x="328.4" y="92.3">3V3_MOS_FLASH</text>
<text x="356.9" y="90.7">NC_21</text>
<text x="356.9" y="93.3">NC_22</text>
<text x="356.9" y="95.8">NC_23</text>
<text x="378.5" y="95.8">NC_116</text>
<text x="378.5" y="93.3">NC_117</text>
<text x="378.5" y="90.7">NC_118</text>
<text x="30.7" y="98.4">NF_CSN0_EMMC_CMD</text>
<text x="30.7" y="101">NF_RDY0_EMMC_RST</text>
<text x="87.6" y="99.6">CE</text>
<text x="106" y="99.6">NC3</text>
<text x="253.2" y="97.1">DAT7</text>
<text x="280.2" y="99.6">VDDF_2</text>
<text x="280.2" y="97.1">VDDF_3</text>
<text x="356.9" y="98.3">NC_24</text>
<text x="356.9" y="100.9">NC_25</text>
<text x="378.5" y="100.9">NC_114</text>
<text x="378.5" y="98.3">NC_115</text>
<text x="87.6" y="102.2">R/B~</text>
<text x="106" y="107.2">NC6</text>
<text x="106" y="104.7">NC5</text>
<text x="106" y="102.2">NC4</text>
<text x="214.1" y="105.3">3V3_MOS_FLASH</text>
<text x="253.2" y="107.2">VDD_3</text>
<text x="253.2" y="104.7">VDD_2</text>
<text x="253.2" y="102.2">VDD_1</text>
<text x="280.2" y="102.2">VDDF_1</text>
<text x="286.1" y="107.2">A1</text>
<text x="356.9" y="103.4">NC_26</text>
<text x="356.9" y="106">NC_27</text>
<text x="378.5" y="106">NC_112</text>
<text x="378.5" y="103.4">NC_113</text>
<text x="87.6" y="112.3">VDD2</text>
<text x="87.6" y="109.8">VDD1</text>
<text x="106" y="112.3">NC8</text>
<text x="106" y="109.8">NC7</text>
<text x="253.2" y="112.3">VDD_5</text>
<text x="253.2" y="109.8">VDD_4</text>
<text x="283.1" y="109.8">VDDI</text>
<text x="356.9" y="108.5">NC_28</text>
<text x="356.9" y="111">NC_29</text>
<text x="356.9" y="113.6">NC_30</text>
<text x="378.5" y="113.6">NC_109</text>
<text x="378.5" y="111">NC_110</text>
<text x="378.5" y="108.5">NC_111</text>
<text x="87.6" y="114.9">NC1/VDD3</text>
<text x="87.6" y="117.4">NC15/VDD4</text>
<text x="104.6" y="119.9">NC11</text>
<text x="104.6" y="117.4">NC10</text>
<text x="106" y="114.9">NC9</text>
<text x="356.9" y="116.1">NC_31</text>
<text x="356.9" y="118.7">NC_32</text>
<text x="378.5" y="118.7">NC_107</text>
<text x="378.5" y="116.1">NC_108</text>
<text x="87.6" y="125">NC23/VDDQ2</text>
<text x="87.6" y="122.5">NC21/VDDQ1</text>
<text x="104.6" y="125">NC13</text>
<text x="104.6" y="122.5">NC12</text>
<text x="356.9" y="121.2">NC_33</text>
<text x="356.9" y="123.7">NC_34</text>
<text x="378.5" y="123.7">NC_105</text>
<text x="378.5" y="121.2">NC_106</text>
<text x="104.6" y="130.1">NC18</text>
<text x="104.6" y="127.6">NC17</text>
<text x="356.9" y="126.3">NC_35</text>
<text x="356.9" y="128.8">NC_36</text>
<text x="356.9" y="131.4">NC_37</text>
<text x="378.5" y="131.4">NC_102</text>
<text x="378.5" y="128.8">NC_103</text>
<text x="378.5" y="126.3">NC_104</text>
<text x="87.6" y="137.7">VSS1</text>
<text x="104.6" y="135.2">NC20</text>
<text x="104.6" y="132.6">NC19</text>
<text x="104.6" y="137.7">NC22</text>
<text x="356.9" y="133.9">NC_38</text>
<text x="356.9" y="136.4">NC_39</text>
<text x="378.5" y="136.4">NC_100</text>
<text x="378.5" y="133.9">NC_101</text>
<text x="87.6" y="140.3">VSS2</text>
<text x="87.6" y="142.8">NC2/VSS3</text>
<text x="104.6" y="140.3">NC24</text>
<text x="104.6" y="142.8">NC25</text>
<text x="356.9" y="139">NC_40</text>
<text x="356.9" y="141.5">NC_41</text>
<text x="379.9" y="141.5">NC_98</text>
<text x="379.9" y="139">NC_99</text>
<text x="87.6" y="145.3">NC14/VSS4</text>
<text x="87.6" y="147.9">NC16/VSS5</text>
<text x="104.6" y="145.3">NC26</text>
<text x="104.6" y="147.9">NC27</text>
<text x="356.9" y="144.1">NC_42</text>
<text x="356.9" y="146.6">NC_43</text>
<text x="356.9" y="149.1">NC_44</text>
<text x="379.9" y="146.6">NC_96</text>
<text x="379.9" y="144.1">NC_97</text>
<text x="379.9" y="149.4">NC_95</text>
<text x="87.6" y="150.4">NC29/VSS6</text>
<text x="104.6" y="150.4">NC28</text>
<text x="356.9" y="151.7">NC_45</text>
<text x="356.9" y="154.2">NC_46</text>
<text x="379.9" y="154.5">NC_93</text>
<text x="379.9" y="151.9">NC_94</text>
<text x="356.9" y="156.8">NC_47</text>
<text x="356.9" y="159.3">NC_48</text>
<text x="356.9" y="161.8">NC_49</text>
<text x="379.9" y="159.6">NC_91</text>
<text x="379.9" y="157">NC_92</text>
<text x="356.9" y="164.4">NC_50</text>
<text x="356.9" y="166.9">NC_51</text>
<text x="379.9" y="167.2">NC_88</text>
<text x="379.9" y="164.6">NC_89</text>
<text x="379.9" y="162.1">NC_90</text>
<text x="356.9" y="169.5">NC_52</text>
<text x="356.9" y="172">NC_53</text>
<text x="379.9" y="172">NC_86</text>
<text x="379.9" y="169.7">NC_87</text>
<text x="356.9" y="174.5">NC_54</text>
<text x="356.9" y="177.1">NC_55</text>
<text x="356.9" y="179.6">NC_56</text>
<text x="379.9" y="179.6">NC_83</text>
<text x="379.9" y="177.1">NC_84</text>
<text x="379.9" y="174.5">NC_85</text>
<text x="356.9" y="182.2">NC_57</text>
<text x="356.9" y="184.7">NC_58</text>
<text x="379.9" y="184.7">NC_81</text>
<text x="379.9" y="182.2">NC_82</text>
<text x="356.9" y="187.2">NC_59</text>
<text x="356.9" y="189.8">NC_60</text>
<text x="379.9" y="189.8">NC_79</text>
<text x="379.9" y="187.2">NC_80</text>
<text x="356.9" y="192.3">NC_61</text>
<text x="356.9" y="194.9">NC_62</text>
<text x="356.9" y="197.4">NC_63</text>
<text x="379.9" y="197.4">NC_76</text>
<text x="379.9" y="194.9">NC_77</text>
<text x="379.9" y="192.3">NC_78</text>
<text x="356.9" y="199.9">NC_64</text>
<text x="356.9" y="202.5">NC_65</text>
<text x="379.9" y="202.5">NC_74</text>
<text x="379.9" y="199.9">NC_75</text>
<text x="356.9" y="205">NC_66</text>
<text x="356.9" y="207.6">NC_67</text>
<text x="379.9" y="207.6">NC_72</text>
<text x="379.9" y="205">NC_73</text>
<text x="54.6" y="212.7">3V3_MOS</text>
<text x="95.5" y="210.2">3V3_MOS_FLASH</text>
<text x="356.9" y="210.1">NC_68</text>
<text x="356.9" y="212.6">NC_69</text>
<text x="379.9" y="210.1">NC_71</text>
<text x="379.9" y="212.6">NC_70</text>
<text x="93.5" y="219.8">+</text>
</g>
<g font-size="2.5" fill="#f0f">
<text x="210.8" y="47.6">fSD</text>
<text x="218.2" y="47.6">10K</text>
<text x="334" y="65.4">H6 eMMC5.0</text>
<text x="396.2" y="189.9">T5 eMMC5.0</text>
<text x="396.2" y="205.1">R5 eMMC5.0</text>
</g>
<g font-size="1.4" fill="#400040">
<text x="351.8" y="38.9">A4</text>
<text x="351.8" y="41.5">A6</text>
<text x="389.9" y="41.5">AH6</text>
<text x="389.9" y="38.9">AH9</text>
<text x="351.8" y="44">A9</text>
<text x="351.8" y="46.6">A11</text>
<text x="389.9" y="46.6">AG13</text>
<text x="389.9" y="44">AH4</text>
<text x="351.8" y="49.1">B2</text>
<text x="351.8" y="51.6">B13</text>
<text x="389.9" y="51.6">AE14</text>
<text x="389.9" y="49.1">AG2</text>
<text x="351.8" y="54.2">D1</text>
<text x="351.8" y="56.7">D14</text>
<text x="351.8" y="59.3">H1</text>
<text x="389.9" y="59.3">AA13</text>
<text x="389.9" y="56.7">AA14</text>
<text x="389.9" y="54.2">AE1</text>
<text x="351.8" y="61.8">H2</text>
<text x="351.8" y="64.3">H6</text>
<text x="389.9" y="64.3">AA11</text>
<text x="389.9" y="61.8">AA12</text>
<text x="248.7" y="68.2">W6</text>
<text x="248.7" y="70.7">W5</text>
<text x="289.1" y="70.7">AA4</text>
<text x="289.1" y="68.2">AA6</text>
<text x="351.8" y="66.9">H7</text>
<text x="351.8" y="69.4">H8</text>
<text x="351.8" y="72">H9</text>
<text x="389.9" y="72">AA8</text>
<text x="389.9" y="69.4">AA9</text>
<text x="389.9" y="66.9">AA10</text>
<text x="248.7" y="73.2">U5</text>
<text x="289.1" y="75.8">Y2</text>
<text x="289.1" y="73.2">Y5</text>
<text x="351.8" y="74.5">H10</text>
<text x="351.8" y="77">H11</text>
<text x="389.9" y="77">AA2</text>
<text x="389.9" y="74.5">AA7</text>
<text x="248.7" y="78.3">H3</text>
<text x="248.7" y="80.9">H4</text>
<text x="248.7" y="83.4">H5</text>
<text x="289.1" y="83.4">P5</text>
<text x="289.1" y="80.9">R10</text>
<text x="289.1" y="78.3">U8</text>
<text x="351.8" y="79.6">H12</text>
<text x="351.8" y="82.1">H13</text>
<text x="389.9" y="82.1">Y14</text>
<text x="389.9" y="79.6">AA1</text>
<text x="248.7" y="85.9">J2</text>
<text x="248.7" y="88.5">J3</text>
<text x="289.1" y="85.9">M7</text>
<text x="289.1" y="88.5">K4</text>
<text x="351.8" y="84.7">H14</text>
<text x="351.8" y="87.2">J1</text>
<text x="351.8" y="89.7">J7</text>
<text x="389.9" y="89.7">Y11</text>
<text x="389.9" y="87.2">Y12</text>
<text x="389.9" y="84.7">Y13</text>
<text x="248.7" y="91">J4</text>
<text x="248.7" y="93.6">J5</text>
<text x="289.1" y="93.6">U9</text>
<text x="351.8" y="92.3">J8</text>
<text x="351.8" y="94.8">J9</text>
<text x="389.9" y="94.8">Y9</text>
<text x="389.9" y="92.3">Y10</text>
<text x="248.7" y="96.1">J6</text>
<text x="248.7" y="101.2">K6</text>
<text x="289.1" y="101.2">M6</text>
<text x="289.1" y="98.6">N5</text>
<text x="289.1" y="96.1">T10</text>
<text x="351.8" y="97.4">J10</text>
<text x="351.8" y="99.9">J11</text>
<text x="389.9" y="99.9">Y7</text>
<text x="389.9" y="97.4">Y8</text>
<text x="248.7" y="106.3">Y4</text>
<text x="248.7" y="103.7">W4</text>
<text x="289.1" y="105.9">L4</text>
<text x="351.8" y="102.4">J12</text>
<text x="351.8" y="105">J13</text>
<text x="351.8" y="107.5">J14</text>
<text x="389.9" y="107.5">Y1</text>
<text x="389.9" y="105">Y3</text>
<text x="389.9" y="102.4">Y6</text>
<text x="248.4" y="111">AA5</text>
<text x="248.7" y="108.8">AA3</text>
<text x="289.3" y="108.8">K2</text>
<text x="351.8" y="110.1">K1</text>
<text x="351.8" y="112.6">K3</text>
<text x="389.9" y="112.6">W13</text>
<text x="389.9" y="110.1">W14</text>
<text x="351.8" y="115.1">K5</text>
<text x="351.8" y="117.7">K7</text>
<text x="389.9" y="117.7">W11</text>
<text x="389.9" y="115.1">W12</text>
<text x="351.8" y="120.2">K8</text>
<text x="351.8" y="122.8">K9</text>
<text x="351.8" y="125.3">K10</text>
<text x="389.9" y="125.3">W8</text>
<text x="389.9" y="122.8">W9</text>
<text x="389.9" y="120.2">W10</text>
<text x="351.8" y="127.8">K11</text>
<text x="351.8" y="130.4">K12</text>
<text x="389.9" y="130.4">W3</text>
<text x="389.9" y="127.8">W7</text>
<text x="351.8" y="132.9">K13</text>
<text x="351.8" y="135.5">K14</text>
<text x="389.9" y="135.5">W1</text>
<text x="389.9" y="132.9">W2</text>
<text x="351.8" y="138">L1</text>
<text x="351.8" y="140.5">L2</text>
<text x="351.8" y="143.1">L3</text>
<text x="389.9" y="143.1">V12</text>
<text x="389.9" y="140.5">V13</text>
<text x="389.9" y="138">V14</text>
<text x="351.8" y="145.6">L12</text>
<text x="351.8" y="148.2">L13</text>
<text x="389.9" y="145.6">V3</text>
<text x="389.9" y="148.4">AH11</text>
<text x="351.8" y="150.7">L14</text>
<text x="351.8" y="153.2">M1</text>
<text x="351.8" y="155.8">M2</text>
<text x="389.9" y="153.5">V1</text>
<text x="389.9" y="151">V2</text>
<text x="351.8" y="158.3">M3</text>
<text x="351.8" y="160.9">M5</text>
<text x="389.9" y="161.1">U12</text>
<text x="389.9" y="158.6">U13</text>
<text x="389.9" y="156">U14</text>
<text x="351.8" y="163.4">M8</text>
<text x="351.8" y="165.9">M9</text>
<text x="389.9" y="166.2">U7</text>
<text x="389.9" y="163.7">U10</text>
<text x="351.8" y="168.5">M10</text>
<text x="351.8" y="171">M12</text>
<text x="351.8" y="173.6">M13</text>
<text x="389.9" y="173.6">U2</text>
<text x="389.9" y="171">U3</text>
<text x="389.9" y="168.7">U6</text>
<text x="351.8" y="176.1">M14</text>
<text x="351.8" y="178.6">N1</text>
<text x="389.9" y="178.6">T14</text>
<text x="389.9" y="176.1">U1</text>
<text x="351.8" y="181.2">N2</text>
<text x="351.8" y="183.7">N3</text>
<text x="389.9" y="183.7">T12</text>
<text x="389.9" y="181.2">T13</text>
<text x="351.8" y="186.3">N10</text>
<text x="351.8" y="188.8">N12</text>
<text x="351.8" y="191.3">N13</text>
<text x="389.9" y="191.3">T2</text>
<text x="389.9" y="188.8">T3</text>
<text x="389.9" y="186.3">T5</text>
<text x="351.8" y="193.9">N14</text>
<text x="351.8" y="196.4">P1</text>
<text x="389.9" y="196.4">R14</text>
<text x="389.9" y="193.9">T1</text>
<text x="351.8" y="199">P2</text>
<text x="351.8" y="201.5">P3</text>
<text x="389.9" y="201.5">R12</text>
<text x="389.9" y="199">R13</text>
<text x="351.8" y="204">P10</text>
<text x="351.8" y="206.6">P12</text>
<text x="351.8" y="209.1">P13</text>
<text x="389.9" y="209.1">R2</text>
<text x="389.9" y="206.6">R3</text>
<text x="389.9" y="204">R5</text>
<text x="351.8" y="211.7">P14</text>
<text x="389.7" y="211.3">R1</text>
</g>
</svg>
